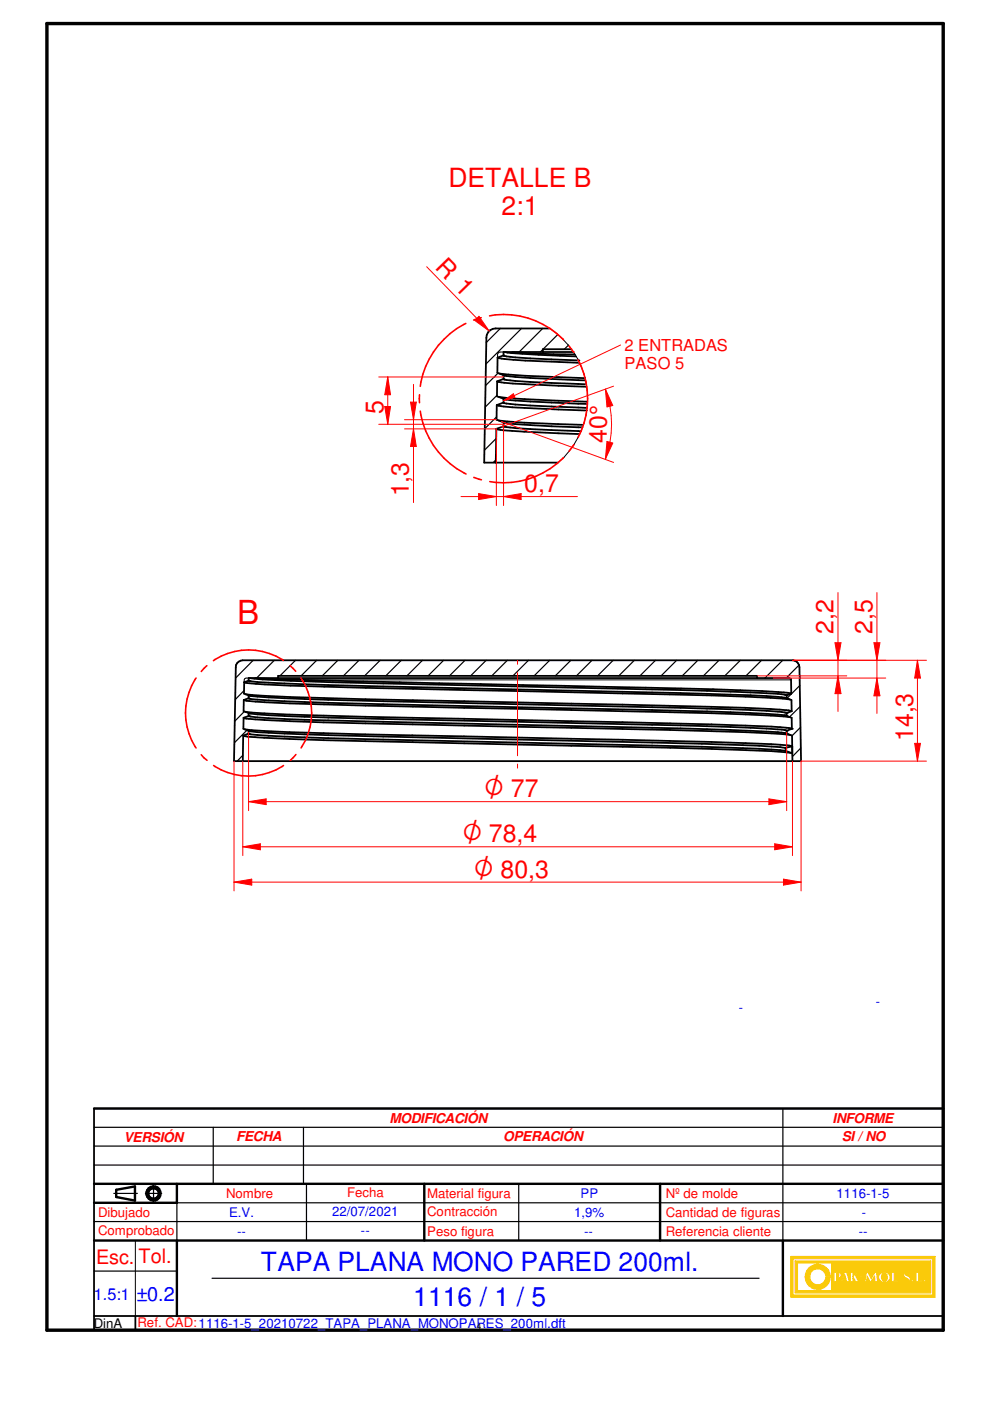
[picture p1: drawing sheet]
<svg xmlns="http://www.w3.org/2000/svg" width="210mm" height="297mm" viewBox="0 0 210 297" stroke-linecap="round" stroke-linejoin="round" font-family="sans-serif">
<path d="M9.9 5h190.1v277h-190.1z" fill="none" stroke="#000" stroke-width=".72"/>
<g fill="none" stroke="#000" stroke-width=".51">
<path d="M19.9 255h17.6M19.9 251h180.1M24.6 252.3v1.5M28.6 251.5v3.1M140 251v12M19.9 263h180.1M166 263v16"/>
<circle cx="32.5" cy="253" r="1.5"/>
<circle cx="32.6" cy="253" r="1.14"/>
</g>
<path d="M19.9 235v47h180.1v-47M19.9 279h180.1M28.7 279v3" fill="none" stroke="#000" stroke-width=".38"/>
<g fill="none" stroke="#000" stroke-width=".25">
<path d="M45.2 239v12M64.3 239v12M166 235v28M19.9 247h180.1M19.9 259h180.1M24.1 253h5M30.8 253h3.5M32.6 251.3v3.5M37.5 255v8M65 251v12M110 251v12M19.9 269.5h17.6"/>
<path d="M45 271h116"/>
</g>
<g fill="#faca0a">
<path d="M167.7 266.4v8.6h30.5v-8.6zM168.1 266.9h29.7v7.7h-29.7z" fill-rule="evenodd"/>
<path d="M168.6 267.3v6.8h28.7v-6.8zM193.1 271.5a.3 .3 0 0 1 .6 0 .3 .3 0 0 1-.6 0zM194.2 269.7h.6v1.9h.8v.2h-1.4zM195.9 271.4l.4-.1v.4l-.3 .1zM169.1 267.8h7.2v5.8h-7.2zM176.8 269.7h.8a.61 .61 0 0 1 .8 .5 .61 .61 0 0 1-.6 .7h-.4v.9h-.6zM179 269.7h.5l.6 2.1h-.6l-.1-.4h-.6l-.2 .4h-.2zM180.3 269.7h.5v.9l.8-.9h.3l-.5 .7 .7 1.4h-.7l-.5-.9-.1 .9h-.5zM182.2 270.6h.8v.2h-.8zM183.7 269.7h.3l.7 1.4 .8-1.4h.3l.3 2.1h-.6l-.1-1.2-.7 1.2h-.2l-.6-1.2-.2 1.2h-.4zM186.4 270.2a1.19 1.19 0 0 1 1.7-.4 1.19 1.19 0 0 1 .3 1.7 1.2 1.2 0 0 1-1.5 .2 1.2 1.2 0 0 1-.5-1.5zM189 269.7h.6v1.9h.8v.2h-1.4zM191.6 270a.73 .73 0 0 1 .8-.3 .73 .73 0 0 1 .6 .6l-.3 .1a.35 .35 0 0 0-.3-.5 .35 .35 0 0 0-.4 .4l.3 .1a.74 .74 0 0 1 .6 1.1 .74 .74 0 0 1-1.2 .1l-.1-.5h.2v.3a.35 .35 0 0 0 .5 .2 .35 .35 0 0 0 .1-.5 .88 .88 0 0 1-.8-1.1z" fill-rule="evenodd"/>
</g>
<g fill="none" stroke="#faca0a" stroke-width=".25">
<path d="M176.8 269.7h.8a.63 .63 0 0 1 .7 .3 .63 .63 0 0 1 0 .8l-.9 .1v.9h-.6zM179 269.7h.5l.6 2.1h-.6l-.1-.4h-.6l-.2 .4h-.2zM180.3 269.7h.5v.9l.8-.9h.3l-.5 .7 .7 1.4h-.7l-.5-.9-.1 .9h-.5zM183.7 269.7h.3l.7 1.4 .8-1.4h.3l.3 2.1h-.6l-.1-1.2-.7 1.2h-.2l-.6-1.2-.2 1.2h-.4zM186.4 270.2a1.19 1.19 0 0 1 1.7-.4 1.19 1.19 0 0 1 .3 1.7 1.2 1.2 0 0 1-1.5 .2 1.2 1.2 0 0 1-.5-1.5zM191.8 271.3h.1M192.2 271.7l-.4-.3v-.3h-.2a.73 .73 0 0 0 .4 .7 .73 .73 0 0 0 .8-.1M192.2 271.7h.1M192.2 269.7l-.4 .2-.2 .4a1.24 1.24 0 0 0 .9 1l.1 .1M192.3 269.7h.1M192.3 269.7l.6 .3 .1 .3-.3 .1a.35 .35 0 0 0-.3-.5 .35 .35 0 0 0-.4 .4l1 .6-.2 .8M192.3 270.4h.1"/>
<path d="M192.6 271.4h.1M192.6 271.4l-.4 .3M192.8 271.7h.1"/>
</g>
<path d="M171.3 269.1a2.65 2.65 0 0 1 2.9-.9 2.65 2.65 0 0 1 1.8 2.4h-.9a1.75 1.75 0 0 0-2.6-1.4 1.75 1.75 0 0 0 0 3 1.75 1.75 0 0 0 2.6-1.4h.9a2.66 2.66 0 0 1-3.6 2.4 2.66 2.66 0 0 1-1.1-4.1z" fill-rule="evenodd" fill="#faca0a"/>
<path d="M171.5 268.9a2.65 2.65 0 0 1 2.8-.7 2.65 2.65 0 0 1 1.7 2.4h-.9a1.74 1.74 0 0 0-2.6-1.4 1.74 1.74 0 0 0 0 3 1.74 1.74 0 0 0 2.6-1.4h.9a2.65 2.65 0 0 1-3.7 2.3 2.65 2.65 0 0 1-.8-4.2z" fill="none" stroke="#faca0a" stroke-width=".25"/>
<path d="M177.4 270l.4 .2v.4l-.3 .2h-.1z" fill-rule="evenodd" fill="#faca0a"/>
<path d="M177.4 270l.4 .2v.4l-.3 .2h-.1z" fill="none" stroke="#faca0a" stroke-width=".25"/>
<path d="M179.1 270.3l.2 .8h-.5z" fill="#faca0a"/>
<path d="M179.1 270.3l.2 .8h-.5z" fill="none" stroke="#faca0a" stroke-width=".25"/>
<path d="M187.1 270.2a.65 .65 0 0 1 .8-.1 .65 .65 0 0 1 .3 .7 .68 .68 0 0 1-.7 .9 .68 .68 0 0 1-.6-.9z" fill-rule="evenodd" fill="#faca0a"/>
<g fill="none" stroke="#faca0a" stroke-width=".25">
<path d="M167.7 266.4h30.5v8.6h-30.5zM168.1 266.9h29.7v7.7h-29.7zM168.6 267.3h28.7v6.8h-28.7zM169.1 267.8h7.2v5.8h-7.2zM182.2 270.6h.8v.2h-.8zM187.2 270l.3-.1a.9 .9 0 0 1 .6 .9 .9 .9 0 0 1-.6 .9 .96 .96 0 0 1-.3-1.7zM189 269.7h.6v1.9h.8v.2h-1.4zM194.2 269.7h.6v1.9h.8v.2h-1.4zM195.9 271.4l.4-.1v.4l-.3 .1z"/>
<circle cx="193.4" cy="271.5" r=".27"/>
</g>
<path d="M19.9 235h180.1M24.6 253.8l4 .8M28.6 251.5l-4 .8M37.5 251v4M90 251v12M37.5 263v16" fill="none" stroke="#000" stroke-width=".51"/>
<g fill="none" stroke="#000" stroke-width=".25">
<path d="M53.7 140l-3.7 3.8M58.2 140l-3.8 3.8M62.7 140l-3.3 3.3M67.1 140l-3.3 3.3M71.6 140l-3.3 3.3M76.1 140l-3.3 3.3M80.6 140l-3.3 3.3M85.1 140l-3.3 3.3M89.6 140l-3.3 3.3M94.1 140l-3.3 3.3M98.6 140l-3.3 3.3M103.1 140l-3.3 3.3"/>
<path d="M107.6 140l-3.3 3.3M112.1 140l-3.3 3.3M116.5 140l-3.3 3.3M121 140l-3.3 3.3M125.5 140l-3.3 3.3M130 140l-3.3 3.3M134.5 140l-3.3 3.3M139 140l-3.3 3.3M143.5 140l-3.3 3.3M148 140l-3.3 3.3M152.4 140l-3.3 3.3M157 140l-3.3 3.3"/>
<path d="M161.5 140l-3.3 3.3M165.9 140l-3.7 3.8M51.7 146.4l-1.8 1.9M51.8 150.8l-2 2.1M52.4 154.8l-2.7 2.7M59 143.7l-.1 .1M169.4 141l-2.7 2.8M169.6 145.3l-2.8 2.8M169.7 149.8l-2.3 2.2M169.8 154.2l-1.9 1.8M169.8 158.6l-1.8 1.8M51.5 160.1l-1.2 1.3"/>
<path d="M19.9 239h180.1M19.9 235h180.1M45.2 235h.1M64.3 235h.1M19.9 243h180.1M37.5 255h162.5"/>
</g>
<path d="M52.7 143.8l-.8 .1-.1 .8M64 144.1h103.7M166.5 158.6v.6M166.6 158.5v.7M28.7 263v16" fill="none" stroke="#000" stroke-width=".21"/>
<g fill="none" stroke="#000" stroke-width=".38">
<path d="M50.6 140.3l.8-.3h116.7a1.48 1.48 0 0 1 1.4 1.5l.3 19.9h-120.2l.4-19.9v-.5zM51.6 156l1.1 .2 3.3 .2 12.6 .5 73.5 1.6 21.5 .8 4.2 .3M51.6 156l-.1 5.4M51.7 148.4l-.1 2.4 1.1 .4v.6l-1.1 .4v2.3l1.1 .4v.6l-1.1 .5M51.7 152.2l4.3 .5 12.7 .5 63.3 1.4a641.4 641.4 0 0 1 34.2 1.1l1.4 .1M51.7 148.4l2.5 .4a2242.9 2242.9 0 0 0 66.9 1.7l29.7 .7a199.2 199.2 0 0 1 16.8 .9M51.8 144.7l2.5 .3a1811.4 1811.4 0 0 0 55.5 1.5l41 .9a199.3 199.3 0 0 1 16.7 .9M51.9 154.6l9.5 .6 16 .5 73.5 1.6a201.9 201.9 0 0 1 16.4 .8l.7 .1M52 150.9l4.1 .4a2116.8 2116.8 0 0 0 53.7 1.4l41.1 .9a197.2 197.2 0 0 1 16.4 .7l.6 .2M52 147.2l9.5 .6 16 .5 54.5 1.1a634.6 634.6 0 0 1 33.3 1.1l2.6 .3M52.7 154.9l1.9 .3 15 .7 79.2 1.8 12.2 .4 5.5 .5 1.5-.4M52.7 155.6l4.3 .4 12.6 .5 79.2 1.8 14.8 .6a8.4 8.4 0 0 1 4.4 .8"/>
<path d="M52.7 147.4l4.3 .5 12.6 .5 85.3 2 7.6 .3 4.3 .4M52.7 148.1l4.3 .4 12.6 .5 68.7 1.5a372 372 0 0 1 28.2 1.2l.3 .1M52.7 151.8h.1a43.5 43.5 0 0 0 7.5 .6l84 2 14.8 .5 5.8 .3 1.9 .3M52.7 144.3l1.9 .3 15 .6 74.7 1.7 14.8 .5 5.8 .3 1.9 .3M52.7 151.2l1.9 .3 5.7 .3a1720.1 1720.1 0 0 0 49.4 1.2l45.2 1.1 7.6 .4 3.2 .2 1.1 .2M52.9 143.8l2.8 .3 14.8 .6 73.8 1.6 14.8 .5 5.8 .3 1.9 .3M54.1 143.8l4.9 .3 69.6 1.5a834.1 834.1 0 0 1 37.6 1.2l1.6 .3M59 143.8v-.5h101.5v.5M167.8 147.1l-1 .3v.6l1 .4 .1 2.4M167.8 147.1l-.1-3-.4-.3h-114.6v.5l-.9 .4-.1 2.4 1 .3v.6l-1 .4M167.9 150.8l-1.1 .4v.6l1.1 .4v2.3l-1.1 .4v.6l1.1 .5 .1 3.7M168 158.2v1.5"/>
<path d="M168 159.7v1.7"/>
</g>
<g fill="#000">
<circle cx="51.6" cy="152.2" r=".19"/>
<circle cx="51.8" cy="144.7" r=".19"/>
<circle cx="52.7" cy="155.6" r=".19"/>
<circle cx="52.7" cy="154.9" r=".19"/>
<circle cx="52.7" cy="147.4" r=".19"/>
<circle cx="52.7" cy="151.8" r=".19"/>
<circle cx="52.7" cy="144.3" r=".19"/>
<circle cx="52.7" cy="148.1" r=".19"/>
<circle cx="52.7" cy="151.2" r=".19"/>
<circle cx="166.8" cy="154.9" r=".19"/>
<circle cx="166.8" cy="151.8" r=".19"/>
<circle cx="166.8" cy="151.2" r=".19"/>
<circle cx="166.8" cy="155.5" r=".19"/>
<circle cx="166.8" cy="148" r=".19"/>
<circle cx="166.8" cy="147.4" r=".19"/>
<circle cx="167.9" cy="154.5" r=".19"/>
</g>
<path d="M109.7 140v.8M109.7 142.6v17.6M49.6 161.4v27.5M109.7 162v.9M169.8 161.4v27.5M49.6 187l3.8-.6v1.3z" fill="none" stroke="#f00" stroke-width=".21"/>
<path d="M49.6 187l3.8-.6v1.3z" fill="#f00"/>
<path d="M166.1 186.4l3.7 .6-3.7 .7z" fill="none" stroke="#f00" stroke-width=".21"/>
<path d="M166.1 186.4l3.7 .6-3.7 .7z" fill="#f00"/>
<path d="M51.5 161.4v20M51.5 179.5l3.7-.6v1.3zM168 161.4v20M49.6 187h120.2" fill="none" stroke="#f00" stroke-width=".21"/>
<path d="M51.5 179.5l3.7-.6v1.3z" fill="#f00"/>
<path d="M164.3 178.9l3.7 .6-3.7 .7z" fill="none" stroke="#f00" stroke-width=".21"/>
<path d="M164.3 178.9l3.7 .6-3.7 .7z" fill="#f00"/>
<path d="M52.7 155.2v16.7M166.8 155.2v16.7M51.5 179.5h116.5M52.7 170l3.7-.6v1.2z" fill="none" stroke="#f00" stroke-width=".21"/>
<path d="M52.7 170l3.7-.6v1.2z" fill="#f00"/>
<path d="M163 169.4l3.8 .6-3.8 .6z" fill="none" stroke="#f00" stroke-width=".21"/>
<path d="M163 169.4l3.8 .6-3.8 .6z" fill="#f00"/>
<path d="M168.1 140h19.7M185.3 136.3h1.3l-.7 3.7zM164 143.8h23.8M52.7 170h114.1" fill="none" stroke="#f00" stroke-width=".21"/>
<path d="M185.3 136.3h1.3l-.7 3.7z" fill="#f00"/>
<path d="M185.9 143.8l.7 3.7h-1.3z" fill="none" stroke="#f00" stroke-width=".21"/>
<path d="M185.9 143.8l.7 3.7h-1.3z" fill="#f00"/>
<path d="M168.1 140h11.4M177 136.3h1.3l-.6 3.7zM185.9 125.6v25.7M160.5 143.3h19" fill="none" stroke="#f00" stroke-width=".21"/>
<path d="M177 136.3h1.3l-.6 3.7z" fill="#f00"/>
<path d="M177.7 143.3l.6 3.8h-1.3z" fill="none" stroke="#f00" stroke-width=".21"/>
<path d="M177.7 143.3l.6 3.8h-1.3z" fill="#f00"/>
<path d="M168.1 140h28.3M177.7 125.6v25.2M194.5 140l.7 3.8h-1.3zM169.8 161.4h26.6" fill="none" stroke="#f00" stroke-width=".21"/>
<path d="M194.5 140l.7 3.8h-1.3z" fill="#f00"/>
<path d="M193.9 157.6h1.3l-.7 3.8z" fill="none" stroke="#f00" stroke-width=".21"/>
<path d="M193.9 157.6h1.3l-.7 3.8z" fill="#f00"/>
<path d="M85.8 89h19.5M85.8 90.9h19.4M87 85.3h1.3l-.6 3.7zM194.5 140v21.4" fill="none" stroke="#f00" stroke-width=".21"/>
<g fill="none" stroke="#f00" stroke-width=".34">
<path d="M98.8 68.6a17.7 17.7 0 0 0-9.7 13.3M102 67.4l-1.6 .5M103.8 67a17.5 17.5 0 0 1 15.7 5M120.6 73.4l1.1 1.3M122.6 76.3a17.7 17.7 0 0 1 0 16.5M88.9 83.7v1.7M89.1 87.2a17.7 17.7 0 0 0 9.7 13.3M119.5 97a17.7 17.7 0 0 1-15.7 5.1M121.7 94.3l-1.1 1.4M100.5 101.2l1.6 .5M41.6 143.8a13.4 13.4 0 0 0 0 14.8M43.9 141.1l-1.2 1.3"/>
<path d="M60.1 140a13.2 13.2 0 0 0-14.8 .1M61.5 141.1l1.2 1.2M62.7 160l-1.1 1.2M63.8 143.8a13.2 13.2 0 0 1 0 14.8M42.7 160l1.2 1.2M45.3 162.3a13.4 13.4 0 0 0 14.8 0"/>
</g>
<path d="M105.6 79.1l-2.6 2.6M106.1 69.6l-3 3M110.6 69.6l-7.6 7.6M115.1 69.6l-5 5M115.1 74.1l-.5 .5M118.3 70.9l-3.2 3.1M120.5 73.2l-.9 .8M105.1 97.5l-.5 .6M105.2 93l-2.5 2.5M105.3 88.4l-2.5 2.5M105.4 83.8l-2.5 2.5" fill="none" stroke="#000" stroke-width=".25"/>
<g fill="none" stroke="#000" stroke-width=".38">
<path d="M105.5 75.8l1.5 .3 4.4 .4 11.5 .4M105.5 75.8v3.2l1.3 .5M105.9 79.2l5.4 .5 12.7 .5M106.8 79.5v.8l-1.4 .6M106.8 79.6l5.6 .5 11.7 .5M106.8 75.4l-1.3 .4M106.8 75.4l2.5 .4 3.1 .2 10.2 .4M107 74.6a141.2 141.2 0 0 0 15.1 1M108.6 74.6l8.7 .5h4.6M116.6 69.6h-11.5a1.97 1.97 0 0 0-2 2l-.4 26.5h15.6M121.2 74h-6.1v.6M121.6 74.6h-14.8v.8"/>
<path d="M105.2 90.9l1.5 .3 4.4 .3 11.8 .5M105.2 90.9l-.1 7.2M105.3 85.9v3.1l1.5 .5v.9l-1.6 .5M105.3 85.9l3.4 .5 15.7 .6M105.4 80.9v3.1l1.4 .5v.9l.1 .1 5.5 .5 12.1 .5M105.4 80.9l3.4 .4 15.6 .7M105.7 89.2a188.1 188.1 0 0 0 18 .9M105.8 84.2a215 215 0 0 0 18.7 1M106.8 90.4l5.6 .6 10.8 .4M106.8 80.4l2.5 .4 3.1 .2 11.9 .5M106.8 89.6l1.4 .2 4.2 .3 11.1 .5M106.8 84.6l1.4 .2 4.2 .3 12.1 .5"/>
<path d="M106.8 85.3l-1.5 .6"/>
</g>
<path d="M106.8 74.6l-1.1 .1-.2 .4v.7M116.6 69.6a17.8 17.8 0 0 1 1.7 28.5M121.8 75.1h.1" fill="none" stroke="#000" stroke-width=".21"/>
<g fill="#000">
<circle cx="106.8" cy="75.4" r=".19"/>
<circle cx="106.8" cy="79.6" r=".19"/>
<circle cx="122.6" cy="76.4" r=".19"/>
<circle cx="106.8" cy="89.6" r=".19"/>
<circle cx="106.8" cy="84.6" r=".19"/>
<circle cx="106.8" cy="80.4" r=".19"/>
<circle cx="106.8" cy="90.4" r=".19"/>
</g>
<path d="M87 85.3h1.3l-.6 3.7z" fill="#f00"/>
<path d="M87.7 90.9l.6 3.8h-1.3z" fill="none" stroke="#f00" stroke-width=".21"/>
<path d="M87.7 90.9l.6 3.8h-1.3z" fill="#f00"/>
<path d="M80.3 79.9h26.5M80.3 90h26.5M81.6 86.2h1.2l-.6 3.8zM87.7 81.5v25.1" fill="none" stroke="#f00" stroke-width=".21"/>
<path d="M81.6 86.2h1.2l-.6 3.8z" fill="#f00"/>
<path d="M82.2 79.9l.6 3.8h-1.2z" fill="none" stroke="#f00" stroke-width=".21"/>
<path d="M82.2 79.9l.6 3.8h-1.2z" fill="#f00"/>
<path d="M82.2 79.9v10.1M105.2 90.9v16.3M106.8 90v17.2M101.5 104.6l3.7 .7-3.7 .6z" fill="none" stroke="#f00" stroke-width=".21"/>
<path d="M101.5 104.6l3.7 .7-3.7 .6z" fill="#f00"/>
<path d="M106.8 105.3l3.7-.7v1.3z" fill="none" stroke="#f00" stroke-width=".21"/>
<path d="M106.8 105.3l3.7-.7v1.3z" fill="#f00"/>
<path d="M131.6 73.2l-24.8 11.8M97.7 105.3h24.7" fill="none" stroke="#f00" stroke-width=".21"/>
<path d="M106.8 85l2-1.5 .4 .7z" fill="#f00"/>
<path d="M90.5 56.6l13.2 13.6M100.7 67.9l.9-.8 2.1 3.1zM106.8 85l2-1.5 .4 .7z" fill="none" stroke="#f00" stroke-width=".21"/>
<path d="M101.6 67.1l2.1 3.1-3-2.3z" fill="#f00"/>
<path d="M106.3 89.4l23.8 8.6M128.7 93.6l1.2 .3-1.5 3.5zM130.1 81.9l-23.8 8.6" fill="none" stroke="#f00" stroke-width=".21"/>
<path d="M128.7 93.6l1.2 .3-1.5 3.5z" fill="#f00"/>
<path d="M128.4 82.5l1.5 3.5-1.2 .3z" fill="none" stroke="#f00" stroke-width=".21"/>
<path d="M128.4 82.5l1.5 3.5-1.2 .3z" fill="#f00"/>
<path d="M128.4 82.5a21.7 21.7 0 0 1 0 14.9" fill="none" stroke="#f00" stroke-width=".21"/>
<text font-size="7" fill="#f00" x="50.2" y="132.3">B</text>
<g font-size="5.8" fill="#f00">
<text x="102.7" y="169">O 77</text>
<text x="98" y="178.6">O 78,4</text>
<text x="100.5" y="186.1">O 80,3</text>
</g>
<g font-size="5.6" fill="#f00">
<text x="95.1" y="39.7">DETALLE B</text>
<text x="106.3" y="45.7">2:1</text>
</g>
<g font-size="5.6" fill="#00f">
<text x="55.3" y="269.4">TAPA PLANA MONO PARED 200ml.</text>
<text x="87.6" y="276.9">1116 / 1 / 5</text>
</g>
<g font-size="5.3" fill="#f00">
<text x="92.1" y="56.9" transform="rotate(46 92.1 56.9)">R 1</text>
<text x="81.3" y="87.7" transform="rotate(-90 81.3 87.7)">5</text>
<text x="128.7" y="93.9" transform="rotate(-90 128.7 93.9)">40°</text>
<text x="86.7" y="105.2" transform="rotate(-90 86.7 105.2)">1,3</text>
<text x="111.2" y="104.4">0,7</text>
<text x="176.7" y="134.3" transform="rotate(-90 176.7 134.3)">2,2</text>
<text x="185" y="134.3" transform="rotate(-90 185 134.3)">2,5</text>
<text x="193.6" y="157.1" transform="rotate(-90 193.6 157.1)">14,3</text>
</g>
<g font-size="4.2" fill="#f00">
<text x="20.4" y="267.9">Esc.</text>
<text x="29.3" y="267.9">Tol.</text>
</g>
<text font-size="4.2" fill="#00f" x="28.9" y="275.8">±0.2</text>
<g font-size="3.5" fill="#f00">
<text x="132.4" y="74.4">2 ENTRADAS</text>
<text x="132.4" y="78.1">PASO 5</text>
</g>
<text font-size="3.4" fill="#00f" x="19.9" y="275.5">1.5:1</text>
<g font-size="2.9" fill="#f00">
<text x="82.6" y="238">MODIFICACIÓN</text>
<text x="176.5" y="238">INFORME</text>
<text x="26.2" y="242.1">VERSIÓN</text>
<text x="50.1" y="242">FECHA</text>
<text x="106.7" y="242">OPERACIÓN</text>
<text x="178.5" y="242">SI / NO</text>
</g>
<g font-size="2.8" fill="#00f">
<text x="156.6" y="214.5">-</text>
<text x="185.7" y="213.3">-</text>
<text x="48.6" y="258">E.V.</text>
<text x="70.4" y="257.9">22/07/2021</text>
<text x="121.8" y="258">1,9%</text>
<text x="123.1" y="254">PP</text>
<text x="177.4" y="254">1116-1-5</text>
<text x="182.8" y="257.9">-</text>
<text x="50.3" y="262">--</text>
<text x="76.5" y="261.9">--</text>
<text x="123.8" y="262">--</text>
<text x="182.1" y="262.1">--</text>
</g>
<g font-size="2.8" fill="#f00">
<text x="20.8" y="257.9">Dibujado</text>
<text x="47.9" y="254">Nombre</text>
<text x="73.6" y="253.8">Fecha</text>
<text x="90.6" y="253.9">Material figura</text>
<text x="90.6" y="257.9">Contracción</text>
<text x="141.1" y="254">Nº de molde</text>
<text x="141.1" y="257.9">Cantidad de figuras</text>
<text x="20.8" y="261.9">Comprobado</text>
<text x="90.6" y="262">Peso figura</text>
<text x="141.1" y="262">Referencia cliente</text>
<text x="29.2" y="281.4">Ref. CAD:1116-1-5_20210722_TAPA_PLANA_MONOPARES_200ml.dft</text>
</g>
<text font-size="2.8" x="19.9" y="281.5">DinA</text>
<text font-size="1.7" x="101.1" y="281.7">4</text>
</svg>
